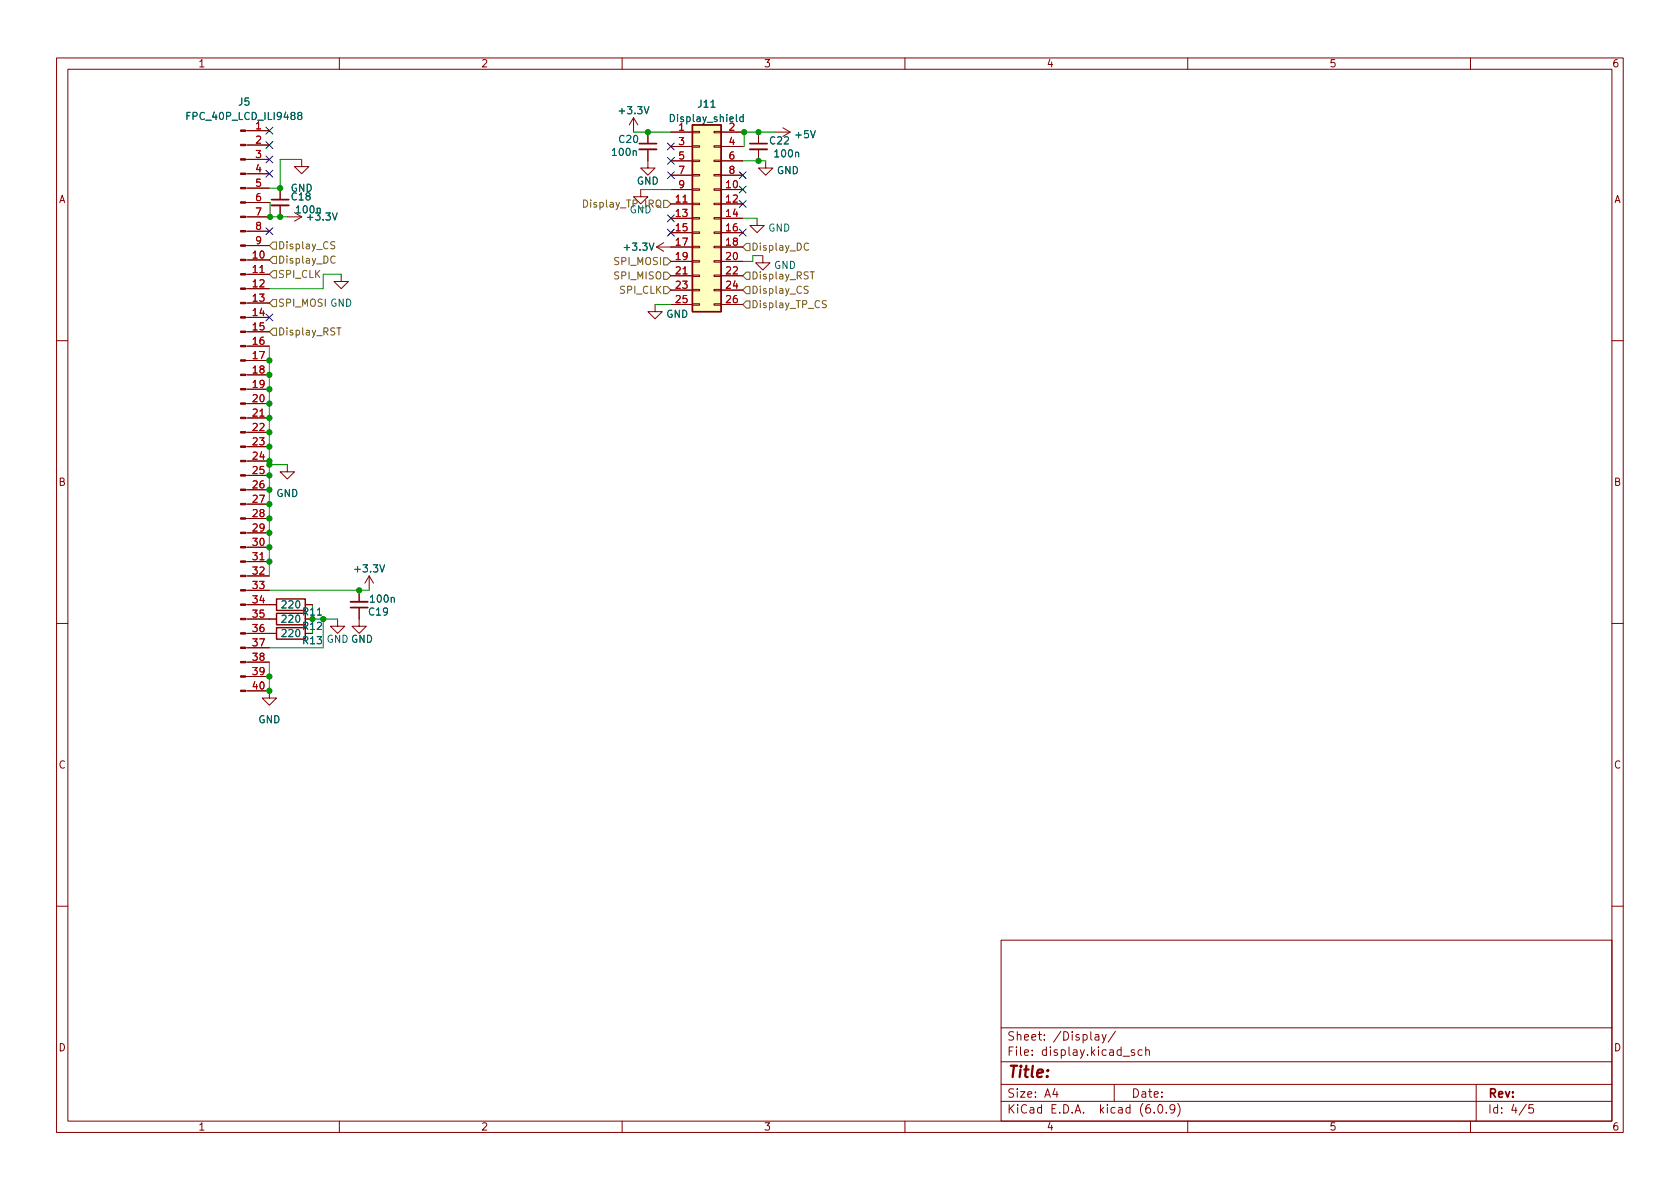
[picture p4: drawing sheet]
<svg xmlns="http://www.w3.org/2000/svg" width="297mm" height="210mm" viewBox="0 0 297 210" stroke-linecap="round" stroke-linejoin="round" font-family="sans-serif">
<g fill="none" stroke="#840000" stroke-width=".18">
<path d="M10 10.2h277v190.1h-277zM12 12.2h273v186.1h-273zM60 10.2v2M110 10.2v2M160 10.2v2M210 10.2v2M260 10.2v2M43.4 38.3h4.2M43.4 35.8h4.2M43.4 33.3h4.2M43.4 30.7h4.2M43.4 28.2h4.2"/>
<path d="M43.4 25.6h4.2M43.4 23.1h4.2M49.5 33.3v2M49.5 36.3v2M50.8 38.3h2.5M52.1 37.6l1.2 .7M53.3 28.2v1.3h1.3l-1.3 1.2-1.2-1.2h1.2M53.3 38.3l-1.2 .8M112 20.8l-.7 1.3M112 20.8v2.6M112 20.8l.8 1.3M113.3 33.5v1.3h1.3l-1.3 1.3-1.3-1.3h1.3"/>
<path d="M114.6 26.4v3.3h1.2l-1.2 1.3-1.3-1.3h1.3M114.6 23.4v2M118.6 23.4h3.8M118.6 33.5h3.8M118.6 36.1h3.8M118.6 38.6h3.8M118.6 25.9h3.8M118.6 28.4h3.8M118.6 31h3.8M122.4 38.5h1.3v.2h-1.3zM122.4 35.9h1.3v.3h-1.3zM122.4 33.4h1.3v.2h-1.3z"/>
<path d="M122.4 30.9h1.3v.2h-1.3zM122.4 28.3h1.3v.3h-1.3zM122.4 25.8h1.3v.2h-1.3zM122.4 23.2h1.3v.3h-1.3zM126.2 38.5h1.3v.2h-1.3zM126.2 35.9h1.3v.3h-1.3zM126.2 33.4h1.3v.2h-1.3zM126.2 30.9h1.3v.2h-1.3zM126.2 28.3h1.3v.3h-1.3zM126.2 25.8h1.3v.2h-1.3zM126.2 23.2h1.3v.3h-1.3zM127.5 23.4h3.8"/>
<path d="M127.5 33.5h3.8M127.5 36.1h3.8M127.5 38.6h3.8M127.5 25.9h3.8M127.5 28.4h3.8M127.5 31h3.8M133.9 38.6v1.3h1.2l-1.2 1.2-1.3-1.2h1.3M134.1 23.4v2M134.1 26.4v2M135.4 28.4v1.3h1.3l-1.3 1.3-1.3-1.3h1.3M137.2 23.4h2.5M138.4 22.6l1.3 .8"/>
<path d="M139.7 23.4l-1.3 .7M43.4 58.7h4.2M43.4 56.1h4.2M43.4 53.6h4.2M43.4 51h4.2M43.4 48.5h4.2M43.4 46h4.2M43.4 43.4h4.2M43.4 40.9h4.2M60.3 48.5v1.3h1.3l-1.3 1.2-1.2-1.2h1.2M115.8 53.8v1.3h1.3l-1.3 1.3-1.2-1.3h1.2M116.1 43.7h6.3"/>
<path d="M116.1 43.7l1.2 .7M117.3 42.9l-1.2 .8M118.6 41.1h3.8M118.6 46.2h3.8M118.6 48.8h3.8M118.6 51.3h3.8M118.6 53.8h3.8M122.4 53.7h1.3v.3h-1.3zM122.4 51.2h1.3v.2h-1.3zM122.4 48.6h1.3v.3h-1.3zM122.4 46.1h1.3v.2h-1.3zM122.4 43.6h1.3v.2h-1.3z"/>
<path d="M122.4 41h1.3v.3h-1.3zM126.2 53.7h1.3v.3h-1.3zM126.2 51.2h1.3v.2h-1.3zM126.2 48.6h1.3v.3h-1.3zM126.2 46.1h1.3v.2h-1.3zM126.2 43.6h1.3v.2h-1.3zM126.2 41h1.3v.3h-1.3zM127.5 41.1h3.8M127.5 43.7h3.8M127.5 46.2h3.8M127.5 48.8h3.8M127.5 51.3h3.8"/>
<path d="M127.5 53.8h3.8M134.9 45.2v1.3h1.2l-1.2 1.2-1.3-1.2h1.3M10 60.2h2M43.4 79h4.2M43.4 76.4h4.2M43.4 73.9h4.2M43.4 71.4h4.2M43.4 68.8h4.2M43.4 66.3h4.2M43.4 63.7h4.2M43.4 61.2h4.2M285 60.2h2"/>
<path d="M43.4 99.3h4.2M43.4 96.8h4.2M43.4 94.2h4.2M43.4 91.7h4.2M43.4 89.1h4.2M43.4 86.6h4.2M43.4 84.1h4.2M43.4 81.5h4.2M50.8 82.2v1.2h1.3l-1.3 1.3-1.3-1.3h1.3M10 110.2h2M43.4 109.5h5.5M43.4 112h5.5"/>
<path d="M43.4 119.6h4.2M43.4 117.1h4.2M43.4 114.5h4.2M43.4 106.9h5.5M43.4 104.4h4.2M43.4 101.8h4.2M54 109.5h1.2M54 112h1.2M54 106.9h1.2M59.7 109.5v1.2h1.3l-1.3 1.3-1.3-1.3h1.3M63.5 107.4v3.3h1.3l-1.3 1.3-1.3-1.3h1.3M63.5 104.4v2"/>
<path d="M65.3 101.8l-.8 1.3M65.3 101.8v2.6M65.3 101.8l.7 1.3M285 110.2h2M43.4 122.2h4.2v1.2h1.3l-1.3 1.3-1.2-1.3h1.2M10 160.2h2M177 166.3h108v32h-108zM285 160.2h2M60 198.3v2M110 198.3v2M160 198.3v2M177 194.8h108"/>
<path d="M177 191.8h108M177 187.8h108M177 181.8h108M186.5 192.5l-.4 1h1M186.9 193v1M193.6 183h.6l.1 .9M194.3 183.3l-.5 .1a.29 .29 0 0 0-.2 .2 .29 .29 0 0 0 .2 .3h.5M194.9 182.9l.3 1M195.6 182.9l-.5 1.4-.2 .1M197 191.8v3M197.2 182.4l-1.3 1.9M198.6 186.8h1.1"/>
<path d="M200.6 185.7l-.4-.1-.2 .2 .1 .3 .5 .1v.4h-.6M201.9 185.7l-.4-.1-.3 .3v.4l.2 .3h.5M202.6 185.8l.2-.2 .3 .1 .1 .9M202.6 185.1v1.5M204.1 196.7v.1M204.9 195.4l.2-.1a.81 .81 0 0 1 .6 .7 .81 .81 0 0 1-.3 .8h-.2a.81 .81 0 0 1-.6-.6 .81 .81 0 0 1 .3-.8zM206.2 196.7v.1M207.7 196l-.3 .3h-.3l-.2-.3 .1-.6 .4-.1 .2 .2a.99 .99 0 0 1-.3 1.3h-.3M208.2 195.1a1.72 1.72 0 0 1 0 2.3M210 198.3v2M260 198.3v2M261 191.8v6.5"/>
<path d="M269.9 195.3l-1.3 1.9M271.1 195.3h-.7l-.1 .7 .2-.1 .5 .1 .2 .2-.1 .5-.2 .1-.6-.1"/>
</g>
<path d="M48 36.3h3.1M113 26.4h3.1M132.6 26.4h3M62 106.4h3" fill="none" stroke="#840000" stroke-width=".33"/>
<path d="M48 35.3h3.1M113 25.4h3.1M132.6 25.4h3M62 107.4h3" fill="none" stroke="#840000" stroke-width=".3"/>
<path d="M122.4 22.1h5.1v33h-5.1z" fill="#ffffc2" stroke="#ffffc2" stroke-width=".18"/>
<path d="M122.4 22.1h5.1v33h-5.1zM48.9 108.5h5.1v2h-5.1zM48.9 111h5.1v2h-5.1zM48.9 105.9h5.1v2h-5.1z" fill="none" stroke="#840000" stroke-width=".25"/>
<path d="M33.7 19.9h-.6v1.2M33.1 20.5h.4M52.9 20.4l-.3-.2 .1-.2 .2-.1h.3l.2 .2-.1 .2-.5 .2-.2 .2 .1 .3 .2 .1h.2l.3-.2-.1-.4-.2-.1M131.4 20.7h-.4l-.2 .2 .1 .5h.5M131.4 20.2v1.3M58.7 112.4a.59 .59 0 0 0-.7 .6 .59 .59 0 0 0 .7 .5l.1-.4h-.3M60.1 112.3v1.3l-.8-1.3v1.3M60.7 112.3a.64 .64 0 0 1 .7 .7 .64 .64 0 0 1-.7 .6z" fill="none" stroke="#006464" stroke-width=".18"/>
<g fill="#840000" stroke="#840000" stroke-width=".18">
<path d="M42.5 122h.9v.3h-.9z"/>
<path d="M42.5 119.5h.9v.3h-.9z"/>
<path d="M42.5 117h.9v.2h-.9z"/>
<path d="M42.5 114.4h.9v.3h-.9z"/>
<path d="M42.5 111.9h.9v.2h-.9z"/>
<path d="M42.5 109.3h.9v.3h-.9z"/>
<path d="M42.5 106.8h.9v.3h-.9z"/>
<path d="M42.5 104.3h.9v.2h-.9z"/>
<path d="M42.5 101.7h.9v.3h-.9z"/>
<path d="M42.5 99.2h.9v.2h-.9z"/>
<path d="M42.5 96.6h.9v.3h-.9z"/>
<path d="M42.5 94.1h.9v.3h-.9z"/>
<path d="M42.5 91.6h.9v.2h-.9z"/>
<path d="M42.5 89h.9v.3h-.9z"/>
<path d="M42.5 86.5h.9v.2h-.9z"/>
<path d="M42.5 83.9h.9v.3h-.9z"/>
<path d="M42.5 81.4h.9v.3h-.9z"/>
<path d="M42.5 78.9h.9v.2h-.9z"/>
<path d="M42.5 76.3h.9v.3h-.9z"/>
<path d="M42.5 73.8h.9v.2h-.9z"/>
<path d="M42.5 71.2h.9v.3h-.9z"/>
<path d="M42.5 68.7h.9v.3h-.9z"/>
<path d="M42.5 66.2h.9v.2h-.9z"/>
<path d="M42.5 63.6h.9v.3h-.9z"/>
<path d="M42.5 61.1h.9v.2h-.9z"/>
<path d="M42.5 58.5h.9v.3h-.9z"/>
<path d="M42.5 56h.9v.3h-.9z"/>
<path d="M42.5 53.5h.9v.2h-.9z"/>
<path d="M42.5 50.9h.9v.3h-.9z"/>
<path d="M42.5 48.4h.9v.2h-.9z"/>
<path d="M42.5 45.8h.9v.3h-.9z"/>
<path d="M42.5 43.3h.9v.3h-.9z"/>
<path d="M42.5 40.8h.9v.2h-.9z"/>
<path d="M42.5 38.2h.9v.3h-.9z"/>
<path d="M42.5 35.7h.9v.2h-.9z"/>
<path d="M42.5 33.1h.9v.3h-.9z"/>
<path d="M42.5 30.6h.9v.3h-.9z"/>
<path d="M42.5 28.1h.9v.2h-.9z"/>
<path d="M42.5 25.5h.9v.3h-.9z"/>
<path d="M42.5 23h.9v.2h-.9z"/>
</g>
<g fill="none" stroke="#725600" stroke-width=".18">
<path d="M117.3 35.4h.7l.6 .7-.6 .6h-.7zM47.6 48.5l.7-.6h.6v1.2h-.6zM47.6 53.6l.7-.6h.6v1.2h-.6zM47.6 58.7l.7-.7h.6v1.3h-.6zM47.6 46l.7-.7h.6v1.3h-.6zM48.3 42.8h.6v1.3h-.6l-.7-.7zM59.2 42.8l-.5-.1-.2 .2v.3l.6 .3 .1 .3-.2 .2-.5-.1M59.3 45.4a.6 .6 0 0 0-.9 .4 .6 .6 0 0 0 .6 .7l.3-.1M59.6 58h.7M117.3 48.1h.7l.6 .7-.6 .6h-.7zM117.3 50.7h.7l.6 .6-.6 .6h-.7zM117.3 45.6h.7l.6 .6-.6 .7h-.7z"/>
<path d="M132 48.1h.6v1.3h-.6l-.7-.6zM132 43h.6v1.3h-.6l-.7-.6zM132 50.7h.6v1.2h-.6l-.7-.6zM132 53.2h.6v1.3h-.6l-.7-.7zM142.9 50.7l-.5-.1-.2 .1v.4l.6 .2 .1 .3-.2 .3-.5-.1M143 43.1a.6 .6 0 0 0-.9 .4 .6 .6 0 0 0 .6 .8l.3-.2M143.3 48.1h.7M146.1 53.2l-.5-.1-.2 .3 .1 .3 .5 .2v.4l-.1 .1h-.5"/>
</g>
<g fill="none" stroke="#009600" stroke-width=".18">
<path d="M47.6 38.3h3.2M47.6 35.8h.2v2.5M53.3 28.2h-3.8v5.1h-1.9M112 23.4h6.6M113.3 33.5h5.3M131.3 28.4h4.1M131.3 23.4h5.9M131.3 38.6h2.6M131.6 23.4v2.5h-.3M60.3 48.5h-3.2v2.5h-9.5M115.8 53.8h2.8M133.1 45.2v1h-1.8"/>
<path d="M47.6 61.2v40.6M47.6 82.2h3.2M47.6 117.1v5.1M47.6 104.4h17.7M55.2 106.9v5.1M55.2 109.5h4.5M57.1 109.5v5h-9.5"/>
</g>
<g fill="none" stroke="#000084" stroke-width=".18">
<path d="M47 25l1.2 1.3M47 27.6l1.2 1.2M47 22.5l1.2 1.2M47 30.1l1.2 1.2M48.2 25l-1.2 1.3M48.2 27.6l-1.2 1.2M48.2 22.5l-1.2 1.2M48.2 30.1l-1.2 1.2M118 30.4l1.2 1.2M118 27.8l1.2 1.3M118 25.3l1.2 1.2M118 38l1.2 1.2"/>
<path d="M119.2 30.4l-1.2 1.2M119.2 27.8l-1.2 1.3M119.2 25.3l-1.2 1.2M119.2 38l-1.2 1.2M130.7 32.9l1.2 1.2M130.7 30.4l1.2 1.2M130.7 35.5l1.2 1.2M131.9 32.9l-1.2 1.2M131.9 30.4l-1.2 1.2M131.9 35.5l-1.2 1.2M47 55.5l1.2 1.2M47 40.3l1.2 1.2"/>
<path d="M48.2 55.5l-1.2 1.2M48.2 40.3l-1.2 1.2M118 40.5l1.2 1.3M119.2 40.5l-1.2 1.3M130.7 40.5l1.2 1.3M131.9 40.5l-1.2 1.3"/>
</g>
<g fill="#009600" stroke="#009600" stroke-width=".18">
<circle cx="47.6" cy="68.8" r=".46"/>
<circle cx="47.6" cy="63.7" r=".46"/>
<circle cx="47.6" cy="66.3" r=".46"/>
<circle cx="49.5" cy="33.3" r=".46"/>
<circle cx="49.5" cy="38.3" r=".46"/>
<circle cx="47.8" cy="38.3" r=".46"/>
<circle cx="47.6" cy="71.4" r=".46"/>
<circle cx="47.6" cy="73.9" r=".46"/>
<circle cx="47.6" cy="76.4" r=".46"/>
<circle cx="114.6" cy="23.4" r=".46"/>
<circle cx="47.6" cy="99.3" r=".46"/>
<circle cx="57.1" cy="109.5" r=".46"/>
<circle cx="55.2" cy="109.5" r=".46"/>
<circle cx="47.6" cy="119.6" r=".46"/>
<circle cx="47.6" cy="122.2" r=".46"/>
<circle cx="63.5" cy="104.4" r=".46"/>
<circle cx="131.6" cy="23.4" r=".46"/>
<circle cx="134.1" cy="23.4" r=".46"/>
<circle cx="134.1" cy="28.4" r=".46"/>
<circle cx="47.6" cy="89.1" r=".46"/>
<circle cx="47.6" cy="86.6" r=".46"/>
<circle cx="47.6" cy="91.7" r=".46"/>
<circle cx="47.6" cy="79" r=".46"/>
<circle cx="47.6" cy="81.5" r=".46"/>
<circle cx="47.6" cy="94.2" r=".46"/>
<circle cx="47.6" cy="96.8" r=".46"/>
<circle cx="47.6" cy="82.2" r=".46"/>
<circle cx="47.6" cy="84.1" r=".46"/>
</g>
<text font-size="2.8" fill="#840000" x="178" y="190.6">Title:</text>
<g font-size="2.1" fill="#840000">
<text x="178" y="184">Sheet: /Display/</text>
<text x="178" y="186.7">File: display.kicad_sch</text>
<text x="178" y="196.9">KiCad E.D.A. kicad (6.0.9)</text>
<text x="178" y="194.1">Size: A4</text>
<text x="200" y="194.1">Date:</text>
<text x="263" y="194.1">Rev:</text>
<text x="263" y="196.9">Id: 4/5</text>
</g>
<g font-size="1.8" fill="#840000">
<text x="35" y="11.9">1</text>
<text x="85" y="11.9">2</text>
<text x="135" y="11.9">3</text>
<text x="185" y="11.9">4</text>
<text x="235" y="11.9">5</text>
<text x="285" y="11.9">6</text>
<text x="10.3" y="35.9">A</text>
<text x="285.3" y="35.9">A</text>
<text x="10.3" y="85.9">B</text>
<text x="285.3" y="85.9">B</text>
<text x="10.3" y="135.9">C</text>
<text x="285.3" y="135.9">C</text>
<text x="10.3" y="185.9">D</text>
<text x="285.3" y="185.9">D</text>
<text x="35" y="199.9">1</text>
<text x="85" y="199.9">2</text>
<text x="135" y="199.9">3</text>
<text x="185" y="199.9">4</text>
<text x="235" y="199.9">5</text>
<text x="285" y="199.9">6</text>
</g>
<g font-size="1.8" fill="#006464">
<text x="33.5" y="21.2">FPC_40P_LCD_ILI9488</text>
<text x="42.2" y="18.7">J5</text>
<text x="109.7" y="20.2">+3.3V</text>
<text x="118.8" y="21.6">Display_shield</text>
<text x="123.5" y="19">J11</text>
<text x="108.4" y="27.6">100n</text>
<text x="109.5" y="25.3">C20</text>
<text x="136.2" y="25.5">C22</text>
<text x="137.1" y="27.8">100n</text>
<text x="140.8" y="24.4">+5V</text>
<text x="51.4" y="33.9">GND</text>
<text x="51.6" y="35.4">C18</text>
<text x="112.6" y="32.6">GND</text>
<text x="137.3" y="30.8">GND</text>
<text x="52.5" y="37.7">100n</text>
<text x="54.6" y="39">+3.3V</text>
<text x="135.8" y="40.9">GND</text>
<text x="110.6" y="44.3">+3.3V</text>
<text x="136.8" y="47.5">GND</text>
<text x="117.8" y="56.2">GND</text>
<text x="48.8" y="87.9">GND</text>
<text x="62.9" y="101.2">+3.3V</text>
<text x="50" y="107.6">220</text>
<text x="65.6" y="106.5">100n</text>
<text x="50" y="110.1">220</text>
<text x="50" y="112.6">220</text>
<text x="53.6" y="111.4">R12</text>
<text x="53.6" y="113.9">R13</text>
<text x="53.6" y="108.8">R11</text>
<text x="62" y="113.7">GND</text>
<text x="65.3" y="108.8">C19</text>
<text x="45.7" y="127.9">GND</text>
</g>
<g font-size="1.8" fill="#a90000">
<text x="45.2" y="22.9">1</text>
<text x="120" y="23.1">1</text>
<text x="128.9" y="23.1">2</text>
<text x="45.2" y="25.4">2</text>
<text x="45.2" y="27.9">3</text>
<text x="120" y="25.6">3</text>
<text x="120" y="28.2">5</text>
<text x="128.9" y="25.6">4</text>
<text x="128.9" y="28.2">6</text>
<text x="45.2" y="30.5">4</text>
<text x="45.2" y="33">5</text>
<text x="45.2" y="35.6">6</text>
<text x="119.5" y="35.8">11</text>
<text x="120" y="30.7">7</text>
<text x="120" y="33.3">9</text>
<text x="128.4" y="33.3">10</text>
<text x="128.4" y="35.8">12</text>
<text x="128.9" y="30.7">8</text>
<text x="45.2" y="38.1">7</text>
<text x="45.2" y="40.6">8</text>
<text x="119.5" y="38.3">13</text>
<text x="119.5" y="40.9">15</text>
<text x="128.4" y="38.3">14</text>
<text x="128.4" y="40.9">16</text>
<text x="44.7" y="45.7">10</text>
<text x="45.2" y="43.2">9</text>
<text x="119.5" y="43.4">17</text>
<text x="119.5" y="46">19</text>
<text x="128.4" y="43.4">18</text>
<text x="128.4" y="46">20</text>
<text x="44.7" y="48.3">11</text>
<text x="44.7" y="50.8">12</text>
<text x="44.7" y="53.3">13</text>
<text x="119.5" y="48.5">21</text>
<text x="119.5" y="51">23</text>
<text x="119.5" y="53.6">25</text>
<text x="128.4" y="48.5">22</text>
<text x="128.4" y="51">24</text>
<text x="128.4" y="53.6">26</text>
<text x="44.7" y="55.9">14</text>
<text x="44.7" y="58.4">15</text>
<text x="44.7" y="61">16</text>
<text x="44.7" y="63.5">17</text>
<text x="44.7" y="66">18</text>
<text x="44.7" y="68.6">19</text>
<text x="44.7" y="71.1">20</text>
<text x="44.7" y="73.7">21</text>
<text x="44.7" y="76.2">22</text>
<text x="44.7" y="78.7">23</text>
<text x="44.7" y="81.3">24</text>
<text x="44.7" y="83.8">25</text>
<text x="44.7" y="86.4">26</text>
<text x="44.7" y="88.9">27</text>
<text x="44.7" y="91.4">28</text>
<text x="44.7" y="94">29</text>
<text x="44.7" y="96.5">30</text>
<text x="44.7" y="99.1">31</text>
<text x="44.7" y="101.6">32</text>
<text x="44.7" y="104.1">33</text>
<text x="44.7" y="106.7">34</text>
<text x="44.7" y="109.2">35</text>
<text x="44.7" y="111.8">36</text>
<text x="44.7" y="114.3">37</text>
<text x="44.7" y="116.8">38</text>
<text x="44.7" y="119.4">39</text>
<text x="44.7" y="121.9">40</text>
</g>
<g font-size="1.8" fill="#725600">
<text x="103.5" y="36.7">Display_TP_IRQ</text>
<text x="111.3" y="37.7">GND</text>
<text x="49.1" y="44.1">Display_CS</text>
<text x="49.1" y="46.6">Display_DC</text>
<text x="108.8" y="46.9">SPI_MOSI</text>
<text x="49.1" y="49.1">SPI_CLK</text>
<text x="108.8" y="49.4">SPI_MISO</text>
<text x="109.7" y="51.9">SPI_CLK</text>
<text x="132.8" y="49.4">Display_RST</text>
<text x="132.8" y="51.9">Display_CS</text>
<text x="49.1" y="54.2">SPI_MOSI GND</text>
<text x="49.1" y="59.3">Display_RST</text>
<text x="132.8" y="54.5">Display_TP_CS</text>
</g>
<text font-size="1.8" fill="#009600" x="132.8" y="44.3">Display_DC</text>
</svg>
